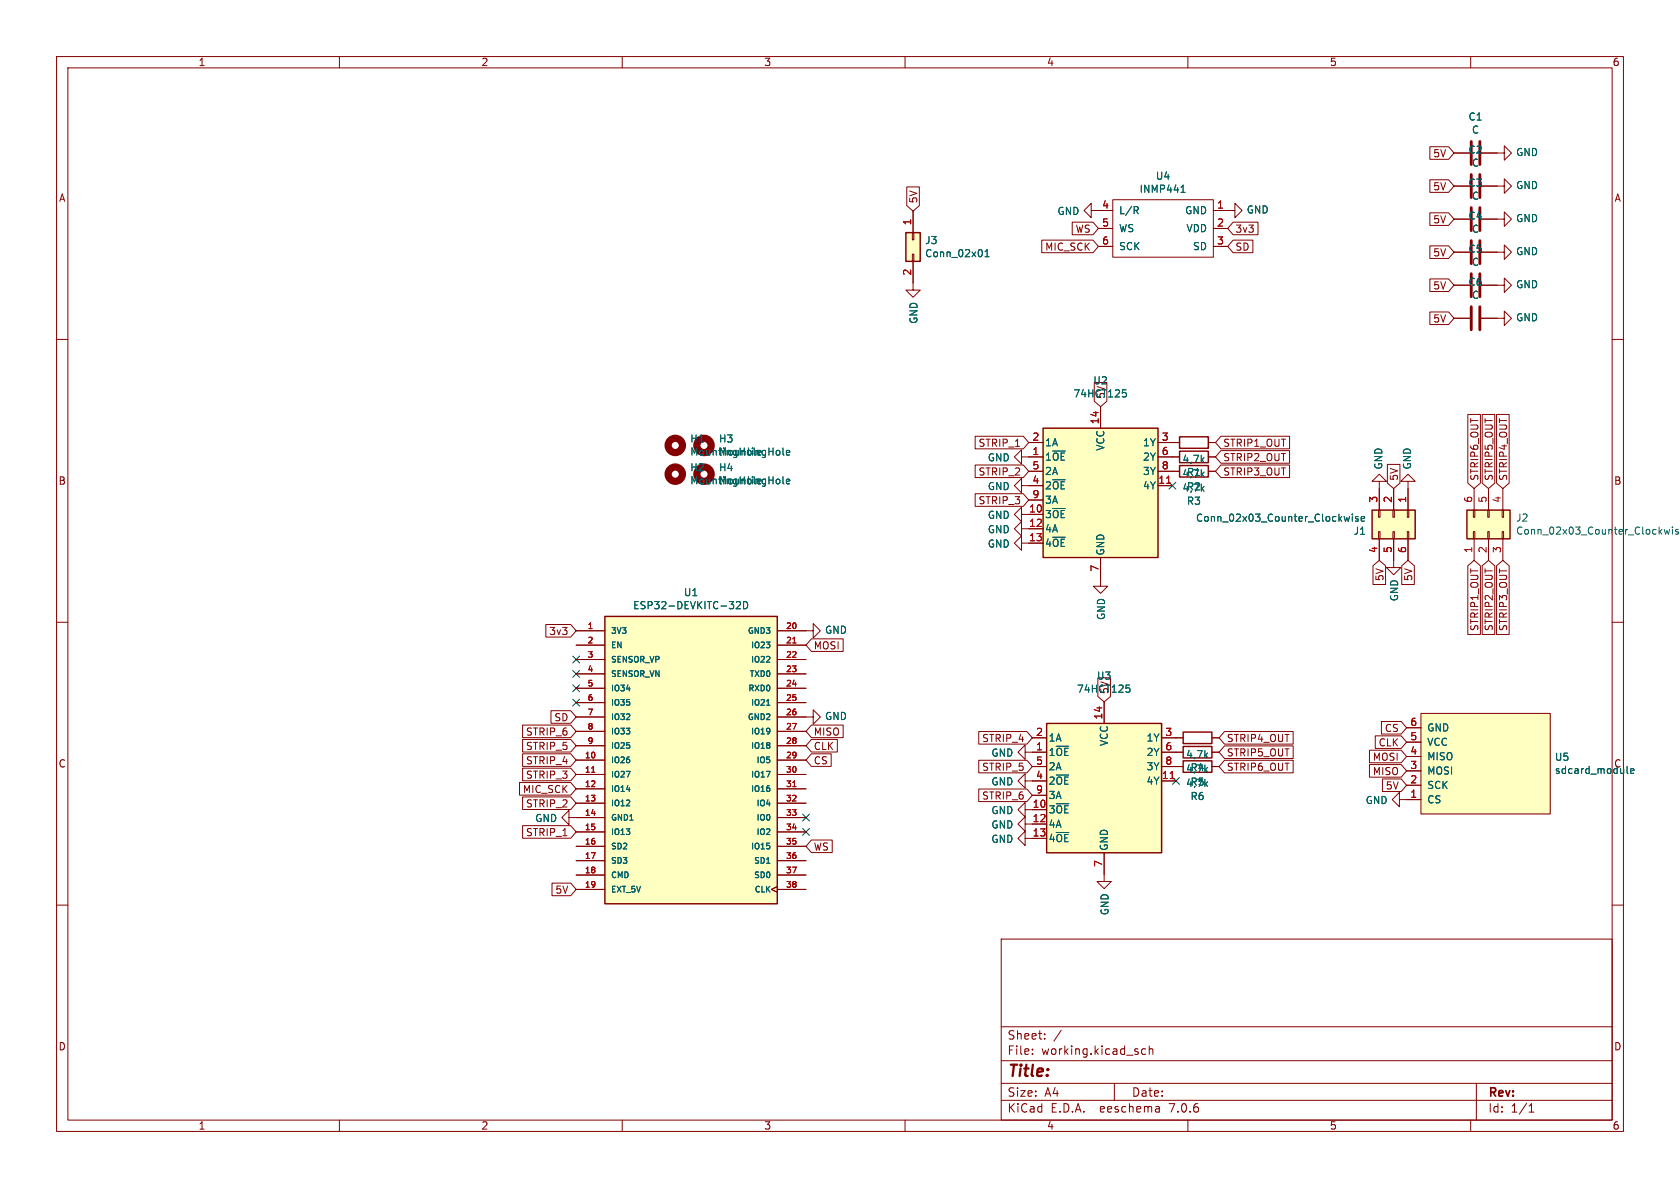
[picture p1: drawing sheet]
<svg xmlns="http://www.w3.org/2000/svg" width="297mm" height="210mm" viewBox="0 0 297 210" stroke-linecap="round" stroke-linejoin="round" font-family="sans-serif">
<g fill="none" stroke="#840000" stroke-width=".18">
<path d="M10 10h277v190h-277zM12 12h273v186h-273zM60 10v2M110 10v2M160 10v2M210 10v2M260 10v2M160.3 33h2.2v3.4l-1.1 .9-1.1-.9zM161.4 37.3v3.8M189.6 39.3h3.6l1 1.1-1 1.1h-3.6zM192.9 37.2v-1.3l-1.3 1.3 1.3 1.3v-1.3h3.8M196.7 35.3h17.8v10.2h-17.8z"/>
<path d="M214.5 37.2h3.8v-1.3l1.3 1.3-1.3 1.3v-1.3M218 39.3h4.4v2.2h-4.4l-1-1.1zM252.8 25.9h3.3l.9 1.2-.9 1.1h-3.3zM252.8 31.8h3.3l.9 1.1-.9 1.1h-3.3zM252.8 37.6h3.3l.9 1.1-.9 1.1h-3.3zM257 27.1h2.8M257 38.7h2.8M257 32.9h2.8M261.9 27.1h4v-1.3l1.3 1.3-1.3 1.2v-1.2M261.9 32.9h4v-1.3l1.3 1.3-1.3 1.3v-1.3M261.9 38.7h4v-1.2l1.3 1.2-1.3 1.3v-1.3M10 60h2"/>
<path d="M161.3 41.1h.2v1.3h-.2zM161.3 44.9h.2v1.3h-.2zM161.4 46.2v5.1h1.3l-1.3 1.3-1.3-1.3h1.3M184.2 42.4h9l1 1.2-1 1.1h-9zM194.2 40.4h2.5M194.2 43.6h2.5M214.5 40.4h2.5M214.5 43.6h2.5M218 42.4h3.5v2.3h-3.5l-1-1.1zM252.8 55.1h3.3l.9 1.2-.9 1.1h-3.3zM252.8 43.5h3.3l.9 1.1-.9 1.1h-3.3zM252.8 49.3h3.3l.9 1.1-.9 1.1h-3.3z"/>
<path d="M257 56.3h2.8M257 50.4h2.8M257 44.6h2.8M261.9 56.3h4v-1.3l1.3 1.3-1.3 1.2v-1.2M261.9 50.4h4v-1.3l1.3 1.3-1.3 1.3v-1.3M261.9 44.6h4v-1.3l1.3 1.3-1.3 1.2v-1.2M285 60h2M172.4 77.1h8.5l1 1.1-1 1.1h-8.5zM181.9 78.2h2.5M193.5 67.6h2.2v3.3l-1.1 1-1.1-1zM194.6 71.9v3.8M204.7 78.2h3.8"/>
<path d="M213.6 78.2h1.3M215.8 77.1h12.2v2.2h-12.2l-.9-1.1zM215.8 79.7h12.2v2.2h-12.2l-.9-1.1zM259.5 73.3h2.2v12.1l-1.1 1-1.1-1zM262 73.3h2.3v12.1l-1.2 1-1.1-1zM264.6 73.3h2.2v12.1l-1.1 1-1.1-1zM172.4 82.2h8.5l1 1.1-1 1.1h-8.5zM172.4 87.3h8.5l1 1.1-1 1.1h-8.5zM180.6 90.9v-1.2l-1.3 1.2 1.3 1.3v-1.3h3.8M180.6 85.9v-1.3l-1.3 1.3 1.3 1.2v-1.2h3.8M180.6 93.5v-1.3l-1.3 1.3 1.3 1.2v-1.2h3.8M180.6 96v-1.3l-1.3 1.3 1.3 1.3v-1.3h3.8"/>
<path d="M180.6 80.8v-1.3l-1.3 1.3 1.3 1.2v-1.2h3.8M181.9 83.3h2.5M181.9 88.4h2.5M194.6 98.6v5h1.2l-1.2 1.3-1.3-1.3h1.3M204.7 80.8h3.8M204.7 85.9h2.6M204.7 83.3h3.8M213.6 80.8h1.3M213.6 83.3h1.3M215.8 82.2h12.2v2.2h-12.2l-.9-1.1zM243.7 90.2h.3v1.2h-.3zM243.7 94h.3v1.3h-.3z"/>
<path d="M243.8 85.1h1.3l-1.3-1.3-1.2 1.3h1.2v5.1M243.8 95.3v3.8M245.3 82.1h2.2v3.3l-1.1 1-1.1-1zM246.3 90.2h.2v1.2h-.2zM246.3 94h.2v1.3h-.2zM246.4 95.3v5h1.2l-1.2 1.3-1.3-1.3h1.3M246.4 86.4v3.8M248.8 90.2h.2v1.2h-.2zM248.8 94h.2v1.3h-.2zM248.9 85.1h1.3l-1.3-1.3-1.3 1.3h1.3v5.1M248.9 95.3v3.8M260.5 94h.2v1.3h-.2z"/>
<path d="M260.5 90.2h.2v1.2h-.2zM260.6 86.4v3.8M260.6 95.3v3.8M263 94h.3v1.3h-.3zM263 90.2h.3v1.2h-.3zM263.1 86.4v3.8M263.1 95.3v3.8M265.6 94h.2v1.3h-.2zM265.6 90.2h.2v1.2h-.2zM265.7 86.4v3.8M265.7 95.3v3.8M10 110h2"/>
<path d="M96.5 110.4h4.4l1 1.1-1 1.1h-4.4zM101.9 111.5h5M101.9 114h5M101.9 116.6h5M101.9 119.1h5M137.4 111.5h6.4v-1.3l1.2 1.3-1.2 1.3v-1.3M137.4 114h5.1M137.4 116.6h5.1M137.4 119.1h5.1M143.4 112.9h5.7v2.3h-5.7l-.9-1.2zM194.1 119.8h2.2v3.3l-1.1 1-1.1-1zM242.7 100l1.1-.9 1.2 .9v3.3h-2.3z"/>
<path d="M247.8 100l1.1-.9 1.1 .9v3.3h-2.2zM259.5 100l1.1-.9 1.1 .9v12.2h-2.2zM262 100l1.1-.9 1.2 .9v12.2h-2.3zM264.6 100l1.1-.9 1.1 .9v12.2h-2.2zM285 110h2M91.8 138.3h9.1l1 1.1-1 1.2h-9.1zM92.4 130.7h8.5l1 1.1-1 1.1h-8.5zM92.4 133.3h8.5l1 1.1-1 1.1h-8.5zM92.4 128.2h8.5l1 1.1-1 1.1h-8.5zM92.4 135.8h8.5l1 1.1-1 1.1h-8.5zM97.4 125.6h3.5l1 1.1-1 1.2h-3.5zM101.9 134.4h5"/>
<path d="M101.9 136.9h5M101.9 139.4h5M101.9 121.7h5M101.9 124.2h5M101.9 126.7h5M101.9 129.3h5M101.9 131.8h5M137.4 126.7h6.4v-1.2l1.2 1.2-1.2 1.3v-1.3M137.4 134.4h5.1M137.4 136.9h5.1M137.4 139.4h5.1M137.4 121.7h5.1"/>
<path d="M137.4 124.2h5.1M137.4 129.3h5.1M137.4 131.8h5.1M143.4 133.3h3.5v2.2h-3.5l-.9-1.1zM143.4 128.2h5.7v2.2h-5.7l-.9-1.1zM143.4 130.7h4.6v2.2h-4.6l-.9-1.1zM173 139.5h8.5l1 1.1-1 1.1h-8.5zM173 134.4h8.5l1 1.1-1 1.1h-8.5zM173 129.3h8.5l1 1.1-1 1.1h-8.5zM181.2 133v-1.3l-1.2 1.3 1.2 1.2v-1.2h3.8M181.2 138v-1.2l-1.2 1.2 1.2 1.3v-1.3h3.8M182.5 130.4h2.5"/>
<path d="M182.5 135.5h2.5M195.2 124.1v3.8M205.4 133h3.8M205.4 138h2.5M205.4 130.4h3.8M205.4 135.5h3.8M214.2 133h1.3M214.2 130.4h1.3M214.2 135.5h1.3M216.5 134.4h12.1v2.2h-12.1l-1-1.1zM216.5 131.9h12.1v2.2h-12.1l-1-1.1zM216.5 129.3h12.1v2.2h-12.1l-1-1.1z"/>
<path d="M242.1 135.2h5.6l1 1.1-1 1.1h-5.6zM242.1 132.6h5.6l1 1.1-1 1.1h-5.6zM243.1 130.1h4.6l1 1.1-1 1.1h-4.6zM244.2 127.5h3.5l1 1.2-1 1.1h-3.5zM244.4 137.7h3.3l1 1.1-1 1.1h-3.3zM248.7 138.8h2.5M248.7 136.3h2.5M248.7 133.7h2.5M248.7 131.2h2.5M248.7 128.7h2.5M251.2 126.1h22.9v17.8h-22.9zM10 160h2"/>
<path d="M92.4 146h8.5l1 1.1-1 1.1h-8.5zM92.4 140.9h8.5l1 1.1-1 1.1h-8.5zM97.6 156.1h3.3l1 1.1-1 1.1h-3.3zM100.6 144.5v-1.2l-1.3 1.2 1.3 1.3v-1.3h6.3M101.9 142h5M101.9 147.1h5M101.9 149.6h5M101.9 152.1h5M101.9 154.7h5M101.9 157.2h5M137.4 156.7l-1 .5 1 .5M137.4 142h5.1"/>
<path d="M137.4 144.5h5.1M137.4 147.1h5.1M137.4 149.6h5.1M137.4 152.1h5.1M137.4 154.7h5.1M137.4 157.2h5.1M143.4 148.5h3.7v2.2h-3.7l-.9-1.1zM181.2 145.7v-1.3l-1.2 1.3 1.2 1.2v-1.2h3.8M181.2 148.2v-1.3l-1.2 1.3 1.2 1.3v-1.3h3.8M181.2 143.1v-1.2l-1.2 1.2 1.2 1.3v-1.3h3.8M182.5 140.6h2.5M195.2 150.7v5.1h1.3l-1.3 1.3-1.3-1.3h1.3"/>
<path d="M247.4 141.4v-1.3l-1.3 1.3 1.3 1.2v-1.2h3.8M285 160h2M177 166h108v32h-108zM60 198v2M110 198v2M160 198v2M177 194.5h108M177 191.5h108M177 187.5h108M177 181.5h108M182.5 186.3v.1M182.5 185.5v.1"/>
<path d="M184.7 183.6v.1M184.7 182.8v.1M187.6 182.1l-1.3 2M197 191.5v3M202.5 185.5l-.4-.1-.3 .3v.4l.2 .2h.5M203.2 185.5l.2-.1 .3 .1 .1 .9M203.2 184.9v1.5M204.9 195.7l.1 .9M205 196.5l-.2 .1M205 196h-.2M210 198v2M260 198v2"/>
<path d="M261 191.5v6.5M270.3 196.6h.9M270.3 195.5l.4-.4v1.5"/>
</g>
<g fill="none" stroke="#840000" stroke-width="1.3">
<circle cx="119.4" cy="78.7" r="1.27"/>
<circle cx="124.5" cy="78.7" r="1.27"/>
<circle cx="119.4" cy="83.8" r="1.27"/>
<circle cx="124.5" cy="83.8" r="1.27"/>
</g>
<g fill="#ffffc2" stroke="#ffffc2" stroke-width=".18">
<path d="M184.4 75.7h20.3v22.9h-20.3z"/>
<path d="M242.6 90.2h7.6v5.1h-7.6z"/>
<path d="M106.9 109h30.5v50.8h-30.5z"/>
<path d="M185 127.9h20.4v22.8h-20.4z"/>
<path d="M259.3 90.2h7.7v5.1h-7.7z"/>
<path d="M251.2 126.1h22.9v17.8h-22.9z"/>
<path d="M160.1 41.1h2.6v5.1h-2.6z"/>
</g>
<path d="M160.1 41.1h2.6v5.1h-2.6zM184.4 75.7h20.3v22.9h-20.3zM208.5 79.8h5.1v2h-5.1zM208.5 77.2h5.1v2h-5.1zM208.5 82.3h5.1v2h-5.1zM242.6 90.2h7.6v5.1h-7.6zM259.3 90.2h7.7v5.1h-7.7zM106.9 109h30.5v50.8h-30.5zM185 127.9h20.4v22.8h-20.4zM209.2 132h5v2h-5zM209.2 134.5h5v2h-5zM209.2 129.4h5v2h-5z" fill="none" stroke="#840000" stroke-width=".25"/>
<path d="M206.2 85.4h.8M140.1 113.7h.6M104.6 136.5h.6M140.1 139.1h.6M206.9 137.6h.7" fill="none" stroke="#a90000" stroke-width=".18"/>
<g fill="none" stroke="#006464" stroke-width=".18">
<path d="M200.8 37.2l.4 .6M201 36.5l.2 .3v.3l-.2 .1M208.8 34h.7M208.9 33l.3-.3v1.3M174.1 45.4h.8M174.1 44.5l.4-.4v1.3M198.5 68.9h.6M198.6 69.4h.3l.2 .2-.1 .5-.4 .1M122.3 85.5v-1.2l.5 .9 .4-.9v1.2M123.8 84.8l.2-.1 .3 .1 .1 .5-.1 .2h-.3l-.2-.1zM124.9 84.7l.1 .8h.3l.2-.1M125.5 84.7v.8"/>
<path d="M126.1 84.7v.8M126.6 84.8l-.3-.1-.2 .1M138.4 85.4l.2 .1M138.4 80.3l.2 .2M139 85.1l.6-.1v-.2l-.4-.1-.2 .2 .1 .6h.5M139 80l.6-.1v-.2l-.4-.1-.2 .2 .1 .6h.5M238.6 91.3l-.3 .8-.2-.6M239.1 90.9v.1M239.1 91.3v.8M240.1 91.4l-.3-.1-.2 .2 .1 .2 .4 .1v.3h-.5M240.6 91.7l.7-.1-.1-.2-.4-.1-.2 .2 .1 .6h.5M295.2 93.6l-.3 .8-.2-.6"/>
<path d="M295.7 93.2v.1M295.7 93.6v.8M296.7 93.6h-.3l-.2 .2 .1 .1 .4 .2v.3h-.5M130.2 106.5l.5-.2 .2 .4-.8 .9h.8M131.5 106.3a.64 .64 0 0 1 .7 .7 .64 .64 0 0 1-.7 .6zM135.5 124.7h.6M199.1 121.1h.6M199.2 121.6h.3l.3 .2-.2 .5-.4 .1M287.6 135.5v1l.2 .2M288.3 136.3l.6-.1-.1-.3h-.4l-.1 .2v.6h.5"/>
</g>
<path d="M260.1 25v4.1M260.1 30.9v4M260.1 36.7v4.1M261.6 25v4.1M261.6 30.9v4M261.6 36.7v4.1M260.1 42.5v4.1M260.1 48.4v4.1M260.1 54.2v4.1M261.6 42.5v4.1M261.6 48.4v4.1M261.6 54.2v4.1" fill="none" stroke="#840000" stroke-width=".51"/>
<g fill="none" stroke="#000084" stroke-width=".18">
<path d="M206.7 85.2l1.2 1.3M207.9 85.2l-1.2 1.3M101.2 118.5l1.3 1.2M101.2 116l1.3 1.2M102.5 118.5l-1.3 1.2M102.5 116l-1.3 1.2M101.2 123.6l1.3 1.2M101.2 121.1l1.3 1.2M102.5 123.6l-1.3 1.2M102.5 121.1l-1.3 1.2M207.3 137.4l1.2 1.3M208.5 137.4l-1.2 1.3"/>
<path d="M141.9 146.5l1.2 1.2M141.9 143.9l1.2 1.2M143.1 146.5l-1.2 1.2M143.1 143.9l-1.2 1.2"/>
</g>
<text font-size="2.8" fill="#840000" x="178" y="190.9">Title:</text>
<g font-size="2.1" fill="#840000">
<text x="178" y="184">Sheet:</text>
<text x="178" y="186.7">File:</text>
<text x="184.1" y="186.7">working.kicad_sch</text>
<text x="178" y="196.9">KiCad</text>
<text x="178" y="194.1">Size:</text>
<text x="184.7" y="194.1">A4</text>
<text x="185.7" y="196.9">E.D.A.</text>
<text x="194.6" y="196.9">eeschema</text>
<text x="200" y="194.1">Date:</text>
<text x="207" y="196.9">7.0.6</text>
<text x="263" y="194.3">Rev:</text>
<text x="263" y="196.9">Id:</text>
<text x="267.1" y="196.9">1/1</text>
</g>
<g font-size="1.8" fill="#840000">
<text x="35" y="11.9">1</text>
<text x="85" y="11.9">2</text>
<text x="135" y="11.9">3</text>
<text x="185" y="11.9">4</text>
<text x="235" y="11.9">5</text>
<text x="285" y="11.9">6</text>
<text x="253.3" y="28">5V</text>
<text x="10.3" y="35.9">A</text>
<text x="253.3" y="33.8">5V</text>
<text x="285.3" y="35.9">A</text>
<text x="162.4" y="36" transform="rotate(-90 162.4 36)">5V</text>
<text x="190" y="41.3">WS</text>
<text x="218.3" y="41.3">3v3</text>
<text x="253.3" y="39.7">5V</text>
<text x="184.7" y="44.5">MIC_SCK</text>
<text x="218.3" y="44.5">SD</text>
<text x="253.3" y="45.5">5V</text>
<text x="253.3" y="51.4">5V</text>
<text x="253.3" y="57.2">5V</text>
<text x="172.9" y="79.2">STRIP_1</text>
<text x="216.2" y="79.2">STRIP1_OUT</text>
<text x="216.2" y="81.7">STRIP2_OUT</text>
<text x="10.3" y="85.9">B</text>
<text x="172.9" y="84.3">STRIP_2</text>
<text x="172.9" y="89.3">STRIP_3</text>
<text x="216.2" y="84.3">STRIP3_OUT</text>
<text x="247.3" y="85.1" transform="rotate(-90 247.3 85.1)">5V</text>
<text x="261.6" y="85.1" transform="rotate(-90 261.6 85.1)">STRIP6_OUT</text>
<text x="264.1" y="85.1" transform="rotate(-90 264.1 85.1)">STRIP5_OUT</text>
<text x="266.6" y="85.1" transform="rotate(-90 266.6 85.1)">STRIP4_OUT</text>
<text x="285.3" y="85.9">B</text>
<text x="244.8" y="102.8" transform="rotate(-90 244.8 102.8)">5V</text>
<text x="249.9" y="102.8" transform="rotate(-90 249.9 102.8)">5V</text>
<text x="97" y="112.5">3v3</text>
<text x="261.6" y="111.7" transform="rotate(-90 261.6 111.7)">STRIP1_OUT</text>
<text x="264.1" y="111.7" transform="rotate(-90 264.1 111.7)">STRIP2_OUT</text>
<text x="266.6" y="111.7" transform="rotate(-90 266.6 111.7)">STRIP3_OUT</text>
<text x="143.8" y="115">MOSI</text>
<text x="92.9" y="130.2">STRIP_6</text>
<text x="97.9" y="127.7">SD</text>
<text x="143.8" y="130.2">MISO</text>
<text x="173.5" y="131.4">STRIP_4</text>
<text x="216.8" y="131.4">STRIP4_OUT</text>
<text x="244.7" y="129.6">CS</text>
<text x="10.3" y="135.9">C</text>
<text x="92.9" y="132.8">STRIP_5</text>
<text x="92.9" y="135.3">STRIP_4</text>
<text x="92.9" y="137.9">STRIP_3</text>
<text x="143.8" y="135.3">CS</text>
<text x="143.8" y="132.8">CLK</text>
<text x="173.5" y="136.5">STRIP_5</text>
<text x="216.8" y="136.5">STRIP6_OUT</text>
<text x="216.8" y="133.9">STRIP5_OUT</text>
<text x="242.6" y="137.2">MISO</text>
<text x="242.6" y="134.7">MOSI</text>
<text x="243.6" y="132.1">CLK</text>
<text x="92.3" y="140.4">MIC_SCK</text>
<text x="92.9" y="142.9">STRIP_2</text>
<text x="173.5" y="141.5">STRIP_6</text>
<text x="244.9" y="139.8">5V</text>
<text x="92.9" y="148">STRIP_1</text>
<text x="143.8" y="150.6">WS</text>
<text x="98.1" y="158.2">5V</text>
<text x="10.3" y="185.9">D</text>
<text x="285.3" y="185.9">D</text>
<text x="35" y="199.9">1</text>
<text x="85" y="199.9">2</text>
<text x="135" y="199.9">3</text>
<text x="185" y="199.9">4</text>
<text x="235" y="199.9">5</text>
<text x="285" y="199.9">6</text>
</g>
<g font-size="1.8" fill="#006464">
<text x="259.5" y="21.5">C1</text>
<text x="260.1" y="23.8">C</text>
<text x="259.5" y="27.4">C2</text>
<text x="260.1" y="29.7">C</text>
<text x="267.9" y="27.8">GND</text>
<text x="201.4" y="34.3">INMP441</text>
<text x="204.2" y="32">U4</text>
<text x="259.5" y="33.2">C3</text>
<text x="260.1" y="35.5">C</text>
<text x="267.9" y="33.6">GND</text>
<text x="186.8" y="38.2">GND</text>
<text x="197.7" y="38.1">L/R</text>
<text x="197.7" y="41.2">WS</text>
<text x="209.4" y="38.1">GND</text>
<text x="209.7" y="41.2">VDD</text>
<text x="220.3" y="37.9">GND</text>
<text x="259.5" y="39">C4</text>
<text x="260.1" y="41.4">C</text>
<text x="267.9" y="39.5">GND</text>
<text x="163.5" y="43.4">J3</text>
<text x="163.5" y="45.7">Conn_02x01</text>
<text x="197.7" y="44.4">SCK</text>
<text x="210.8" y="44.4">SD</text>
<text x="259.5" y="44.9">C5</text>
<text x="260.1" y="47.2">C</text>
<text x="267.9" y="45.3">GND</text>
<text x="259.5" y="50.7">C6</text>
<text x="260.1" y="53">C</text>
<text x="267.9" y="51.2">GND</text>
<text x="162.4" y="57.3" transform="rotate(-90 162.4 57.3)">GND</text>
<text x="267.9" y="57">GND</text>
<text x="189.7" y="70.5">74HCT125</text>
<text x="193.2" y="68.1">U2</text>
<text x="195.5" y="70.6" transform="rotate(-90 195.5 70.6)">5V</text>
<text x="121.9" y="78.4">H1</text>
<text x="121.9" y="80.7">MountingHole</text>
<text x="121.9" y="83.5">H2</text>
<text x="127" y="83.5">H4</text>
<text x="127" y="78.4">H3</text>
<text x="127" y="80.7">MountingHole</text>
<text x="174.5" y="81.8">GND</text>
<text x="184.7" y="81.6">1~{OE}</text>
<text x="184.7" y="79.1">1A</text>
<text x="195.4" y="79.8" transform="rotate(-90 195.4 79.8)">VCC</text>
<text x="202" y="79.1">1Y</text>
<text x="202" y="81.6">2Y</text>
<text x="208.9" y="82">4,7k</text>
<text x="244.6" y="83.1" transform="rotate(-90 244.6 83.1)">GND</text>
<text x="249.7" y="83.1" transform="rotate(-90 249.7 83.1)">GND</text>
<text x="127" y="85.8">MountingHole</text>
<text x="174.5" y="86.8">GND</text>
<text x="184.7" y="86.7">2~{OE}</text>
<text x="184.7" y="84.2">2A</text>
<text x="184.7" y="89.3">3A</text>
<text x="202" y="86.7">4Y</text>
<text x="202" y="84.2">3Y</text>
<text x="208.9" y="87.1">4,7k</text>
<text x="208.9" y="84.6">4,7k</text>
<text x="209.7" y="89.4">R3</text>
<text x="209.7" y="86.9">R2</text>
<text x="209.7" y="84.4">R1</text>
<text x="174.5" y="91.9">GND</text>
<text x="174.5" y="94.5">GND</text>
<text x="184.7" y="91.8">3~{OE}</text>
<text x="184.7" y="94.3">4A</text>
<text x="211.3" y="92.4">Conn_02x03_Counter_Clockwise</text>
<text x="239.2" y="94.7">J1</text>
<text x="267.9" y="92.4">J2</text>
<text x="267.9" y="94.7">Conn_02x03_Counter_Clockwise</text>
<text x="174.5" y="97">GND</text>
<text x="184.7" y="96.9">4~{OE}</text>
<text x="195.4" y="98.3" transform="rotate(-90 195.4 98.3)">GND</text>
<text x="111.8" y="107.9">ESP32-DEVKITC-32D</text>
<text x="120.8" y="105.6">U1</text>
<text x="247.4" y="106.4" transform="rotate(-90 247.4 106.4)">GND</text>
<text x="145.8" y="112.2">GND</text>
<text x="195.6" y="109.7" transform="rotate(-90 195.6 109.7)">GND</text>
<text x="190.3" y="122.7">74HCT125</text>
<text x="193.8" y="120.3">U3</text>
<text x="196.2" y="122.8" transform="rotate(-90 196.2 122.8)">5V</text>
<text x="145.8" y="127.5">GND</text>
<text x="185.3" y="131.3">1A</text>
<text x="196.1" y="132" transform="rotate(-90 196.1 132)">VCC</text>
<text x="202.6" y="131.3">1Y</text>
<text x="252.2" y="129.5">GND</text>
<text x="175.2" y="134">GND</text>
<text x="185.3" y="133.8">1~{OE}</text>
<text x="185.3" y="136.4">2A</text>
<text x="202.6" y="133.8">2Y</text>
<text x="202.6" y="136.4">3Y</text>
<text x="209.6" y="136.8">4,7k</text>
<text x="209.6" y="134.2">4,7k</text>
<text x="210.4" y="136.6">R4</text>
<text x="252.2" y="137.1">MOSI</text>
<text x="252.2" y="134.6">MISO</text>
<text x="252.2" y="132.1">VCC</text>
<text x="274.8" y="134.7">U5</text>
<text x="274.8" y="137">sdcard_module</text>
<text x="285.3" y="135.9">C</text>
<text x="175.2" y="139">GND</text>
<text x="185.3" y="144">3~{OE}</text>
<text x="185.3" y="138.9">2~{OE}</text>
<text x="185.3" y="141.5">3A</text>
<text x="202.6" y="138.9">4Y</text>
<text x="209.6" y="139.3">4,7k</text>
<text x="210.4" y="139.1">R5</text>
<text x="210.4" y="141.6">R6</text>
<text x="241.3" y="142.3">GND</text>
<text x="252.2" y="142.2">CS</text>
<text x="252.2" y="139.7">SCK</text>
<text x="94.5" y="145.5">GND</text>
<text x="175.2" y="146.7">GND</text>
<text x="175.2" y="149.2">GND</text>
<text x="175.2" y="144.1">GND</text>
<text x="185.3" y="146.5">4A</text>
<text x="185.3" y="149.1">4~{OE}</text>
<text x="196.1" y="150.5" transform="rotate(-90 196.1 150.5)">GND</text>
<text x="196.2" y="161.9" transform="rotate(-90 196.2 161.9)">GND</text>
</g>
<g font-size="1.8" fill="#a90000">
<text x="161.2" y="39.9" transform="rotate(-90 161.2 39.9)">1</text>
<text x="194.7" y="37">4</text>
<text x="194.7" y="40.1">5</text>
<text x="215.1" y="37">1</text>
<text x="215.1" y="40.1">2</text>
<text x="194.7" y="43.3">6</text>
<text x="215.1" y="43.3">3</text>
<text x="161.2" y="48.8" transform="rotate(-90 161.2 48.8)">2</text>
<text x="182.4" y="78">2</text>
<text x="194.3" y="75.1" transform="rotate(-90 194.3 75.1)">14</text>
<text x="205.3" y="78">3</text>
<text x="182.4" y="80.5">1</text>
<text x="182.4" y="83.1">5</text>
<text x="205.3" y="80.5">6</text>
<text x="205.3" y="83.1">8</text>
<text x="182.4" y="85.6">4</text>
<text x="182.4" y="88.1">9</text>
<text x="204.7" y="85.6">11</text>
<text x="243.6" y="89" transform="rotate(-90 243.6 89)">3</text>
<text x="246.1" y="89" transform="rotate(-90 246.1 89)">2</text>
<text x="248.7" y="89" transform="rotate(-90 248.7 89)">1</text>
<text x="260.3" y="89" transform="rotate(-90 260.3 89)">6</text>
<text x="262.9" y="89" transform="rotate(-90 262.9 89)">5</text>
<text x="265.4" y="89" transform="rotate(-90 265.4 89)">4</text>
<text x="181.8" y="90.7">10</text>
<text x="181.8" y="93.2">12</text>
<text x="181.8" y="95.8">13</text>
<text x="194.3" y="101.2" transform="rotate(-90 194.3 101.2)">7</text>
<text x="243.6" y="97.9" transform="rotate(-90 243.6 97.9)">4</text>
<text x="246.1" y="97.9" transform="rotate(-90 246.1 97.9)">5</text>
<text x="248.7" y="97.9" transform="rotate(-90 248.7 97.9)">6</text>
<text x="260.3" y="97.9" transform="rotate(-90 260.3 97.9)">1</text>
<text x="262.9" y="97.9" transform="rotate(-90 262.9 97.9)">2</text>
<text x="265.4" y="97.9" transform="rotate(-90 265.4 97.9)">3</text>
<text x="183.1" y="130.2">2</text>
<text x="194.9" y="127.3" transform="rotate(-90 194.9 127.3)">14</text>
<text x="205.9" y="130.2">3</text>
<text x="249.2" y="130.9">5</text>
<text x="249.2" y="128.4">6</text>
<text x="183.1" y="132.7">1</text>
<text x="183.1" y="137.8">4</text>
<text x="183.1" y="135.3">5</text>
<text x="205.3" y="137.8">11</text>
<text x="205.9" y="132.7">6</text>
<text x="205.9" y="135.3">8</text>
<text x="249.2" y="136">3</text>
<text x="249.2" y="133.5">4</text>
<text x="182.5" y="142.9">10</text>
<text x="183.1" y="140.3">9</text>
<text x="249.2" y="141.1">1</text>
<text x="249.2" y="138.6">2</text>
<text x="182.5" y="145.4">12</text>
<text x="182.5" y="148">13</text>
<text x="194.9" y="153.4" transform="rotate(-90 194.9 153.4)">7</text>
</g>
<g font-size="1.4" fill="#a90000">
<text x="103.8" y="111.3">1</text>
<text x="103.8" y="113.8">2</text>
<text x="138.9" y="111.3">20</text>
<text x="138.9" y="113.8">21</text>
<text x="103.8" y="116.3">3</text>
<text x="103.8" y="118.9">4</text>
<text x="138.9" y="116.3">22</text>
<text x="138.9" y="118.9">23</text>
<text x="103.8" y="121.4">5</text>
<text x="103.8" y="124">6</text>
<text x="138.9" y="121.4">24</text>
<text x="138.9" y="124">25</text>
<text x="103.8" y="126.5">7</text>
<text x="103.8" y="129">8</text>
<text x="103.8" y="131.6">9</text>
<text x="138.9" y="126.5">26</text>
<text x="138.9" y="129">27</text>
<text x="138.9" y="131.6">28</text>
<text x="103.3" y="134.1">10</text>
<text x="103.3" y="136.7">11</text>
<text x="138.9" y="134.1">29</text>
<text x="138.9" y="136.7">30</text>
<text x="103.3" y="139.2">12</text>
<text x="103.3" y="141.7">13</text>
<text x="138.9" y="139.2">31</text>
<text x="138.9" y="141.7">32</text>
<text x="103.3" y="144.3">14</text>
<text x="103.3" y="146.8">15</text>
<text x="103.3" y="149.4">16</text>
<text x="138.9" y="144.3">33</text>
<text x="138.9" y="146.8">34</text>
<text x="138.9" y="149.4">35</text>
<text x="103.3" y="151.9">17</text>
<text x="103.3" y="154.4">18</text>
<text x="138.9" y="151.9">36</text>
<text x="138.9" y="154.4">37</text>
<text x="103.3" y="157">19</text>
<text x="138.9" y="157">38</text>
</g>
<g font-size="1.4" fill="#006464">
<text x="107.9" y="112.2">3V3</text>
<text x="132.1" y="112.2">GND3</text>
<text x="107.9" y="114.8">EN</text>
<text x="107.9" y="117.3">SENSOR_VP</text>
<text x="107.9" y="119.9">SENSOR_VN</text>
<text x="132.4" y="119.9">TXD0</text>
<text x="132.7" y="114.8">IO23</text>
<text x="132.7" y="117.3">IO22</text>
<text x="107.9" y="122.4">IO34</text>
<text x="107.9" y="124.9">IO35</text>
<text x="132.2" y="122.4">RXD0</text>
<text x="132.7" y="124.9">IO21</text>
<text x="107.9" y="127.5">IO32</text>
<text x="107.9" y="130">IO33</text>
<text x="132.1" y="127.5">GND2</text>
<text x="132.7" y="130">IO19</text>
<text x="107.9" y="135.1">IO26</text>
<text x="107.9" y="137.6">IO27</text>
<text x="107.9" y="132.6">IO25</text>
<text x="132.7" y="132.6">IO18</text>
<text x="132.7" y="137.6">IO17</text>
<text x="133.6" y="135.1">IO5</text>
<text x="107.9" y="140.2">IO14</text>
<text x="107.9" y="142.7">IO12</text>
<text x="132.7" y="140.2">IO16</text>
<text x="133.6" y="142.7">IO4</text>
<text x="107.9" y="145.3">GND1</text>
<text x="107.9" y="147.8">IO13</text>
<text x="133.6" y="145.3">IO0</text>
<text x="133.6" y="147.8">IO2</text>
<text x="107.9" y="150.3">SD2</text>
<text x="107.9" y="152.9">SD3</text>
<text x="107.9" y="155.4">CMD</text>
<text x="132.7" y="150.3">IO15</text>
<text x="133.2" y="152.9">SD1</text>
<text x="133.2" y="155.4">SD0</text>
<text x="107.9" y="158">EXT_5V</text>
<text x="133.3" y="158">CLK</text>
</g>
</svg>
